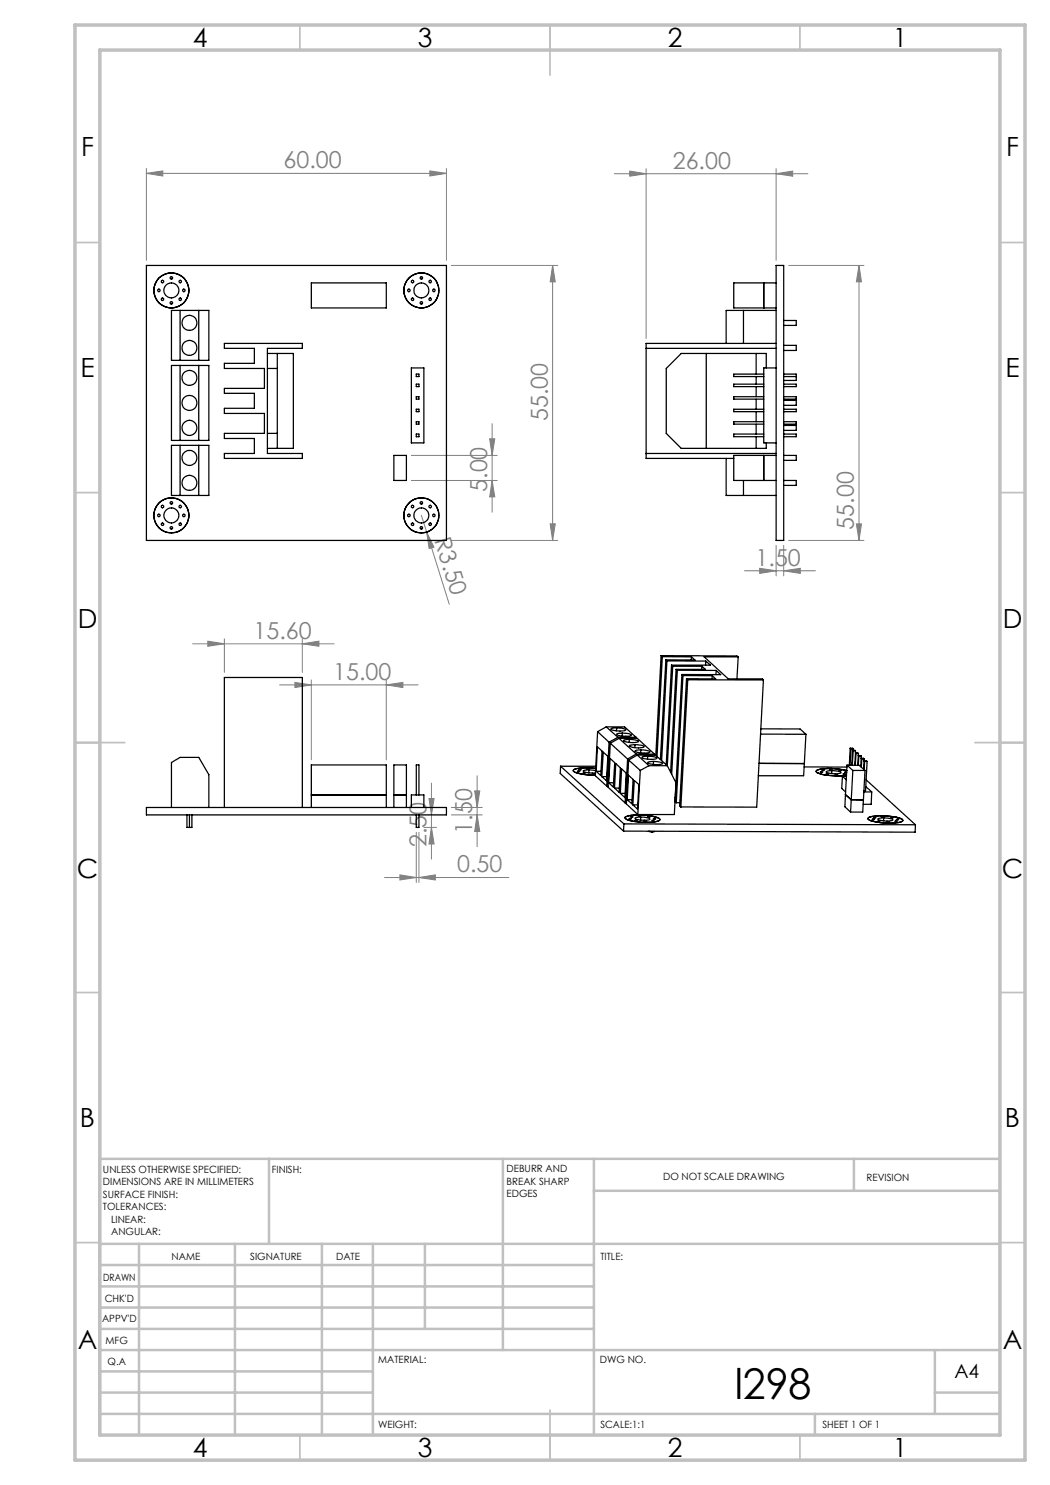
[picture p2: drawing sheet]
<svg xmlns="http://www.w3.org/2000/svg" width="210mm" height="297mm" viewBox="0 0 210 297" stroke-linecap="round" stroke-linejoin="round" font-family="sans-serif">
<g fill="none" stroke="#808080" stroke-width=".2">
<path d="M29.3 34.7l3.3-.5v1zM29.3 33.7v18.4M29.3 34.7h60M86 34.2l3.3 .5-3.3 .5zM89.3 33.7v18.4M122.9 34.7h38.7M125.9 34.2l3.3 .5-3.3 .5zM129.2 33.7v34M155.2 34.7l3.3-.5v1zM155.2 33.7v18.4M90.3 53.1h21.2M110.5 53.1l.6 3.3h-1.1z"/>
<path d="M110.5 53.1v55M157.7 53.1h15.1M171.8 53.1l.5 3.3h-1zM171.8 53.1v55M82.3 96.1h17.1M82.3 91.1h17.1M97.9 87.8h1.1l-.6 3.3zM98.4 84.7v17.7M98.4 96.1l.6 3.3h-1.1zM84.3 103.1l1 3.3M85.3 106.4l1.5 3-1 .3zM85.3 106.4l4.6 14.5"/>
<path d="M90.3 108.1h21.2M110 104.8h1.1l-.6 3.3zM148.9 114.2h14.2M151.9 113.7l3.3 .5-3.3 .5zM155.2 109.1v6.1M156.7 114.2l3.4-.5v1zM156.7 109.1v6.1M157.7 108.1h15.1M171.3 104.8h1l-.5 3.3zM38.5 128.8h28.3M41.6 128.2l3.3 .6-3.3 .5zM44.9 127.8v6.7"/>
<path d="M55.9 137h27.7M59 136.5l3.3 .5-3.3 .5zM60.5 128.8l3.3-.6v1.1zM60.5 127.8v6.7M62.3 136v16M77.3 137l3.3-.5v1zM77.3 136v16M85.8 159.7h1l-.5 3.3zM86.3 156.6v15.2M94.9 158.2h1.1l-.6 3.3zM95.4 155.1v14.2M76.9 175.5h24.9"/>
<path d="M80 175l3.3 .5-3.3 .5zM83.3 166.5v10M83.8 175.5l3.3-.5v1zM83.8 166.5v10M84.8 165.5h2.5M86.3 165.5l.5 3.3h-1zM90.3 161.5h6.1M90.3 163h6.1M95.4 163l.6 3.3h-1.1z"/>
</g>
<g fill="none" stroke="#c0c0c0" stroke-width=".35">
<path d="M60 5v5M110 5v10M160 5v5M15 48.5h5M200 48.5h5M15 98.5h5M200 98.5h5M15 148.5h10M195 148.5h10M15 198.5h5M200 198.5h5M15 248.5h5"/>
<path d="M200 248.5h5M60 287v5M110 282v10M160 287v5"/>
</g>
<g fill="none" stroke="#c0c0c0" stroke-width=".5">
<path d="M53.8 231.8v17M100.6 231.8v38.2M118.8 231.8v55.2M118.8 238.2h81.2M170.8 231.8v6.4M200 231.8h-180v55.2M20 248.8h180M20 257.3h98.8M20 253h98.8M27.8 248.8v38.2M47 248.8v38.2M64.4 248.8v38.2"/>
<path d="M74.6 248.8v38.2M85 248.8v17M20 265.8h98.8M20 261.5h98.8M20 278.5h54.6M20 274.3h54.6M20 270h180M187 278.5h13M187 270v12.8M20 282.8h180M163 282.8v4.2"/>
</g>
<path d="M15 5h190v287h-190zM20 10h180v277h-180z" fill="none" stroke="#c0c0c0" stroke-width=".7"/>
<g fill="#808080">
<path d="M85.3 106.4l1.5 3-1 .3z"/>
<path d="M83.8 175.5l3.3-.5v1zM80 175l3.3 .5-3.3 .5z"/>
<path d="M29.3 34.7l3.3-.5v1zM86 34.2l3.3 .5-3.3 .5zM41.6 128.2l3.3 .6-3.3 .5zM60.5 128.8l3.3-.6v1.1zM59 136.5l3.3 .5-3.3 .5zM77.3 137l3.3-.5v1z"/>
<path d="M151.9 113.7l3.3 .5-3.3 .5zM156.7 114.2l3.4-.5v1z"/>
<path d="M155.2 34.7l3.3-.5v1zM125.9 34.2l3.3 .5-3.3 .5z"/>
<path d="M98.4 96.1l.6 3.3h-1.1zM97.9 87.8h1.1l-.6 3.3z"/>
<path d="M110.5 53.1l.6 3.3h-1.1zM110 104.8h1.1l-.6 3.3zM94.9 158.2h1.1l-.6 3.3zM95.4 163l.6 3.3h-1.1zM85.8 159.7h1l-.5 3.3zM86.3 165.5l.5 3.3h-1z"/>
<path d="M171.8 53.1l.5 3.3h-1zM171.3 104.8h1l-.5 3.3z"/>
</g>
<g fill="none" stroke="#000" stroke-width=".25">
<path d="M29.3 53.1h60v55h-60zM62.3 56.6h15v5h-15zM152.8 56.6v5M155.2 56.6h-8.4v5h8.4M155.2 53.1h1.5v55h-1.5zM34.3 73.1h7.5v15h-7.5zM34.3 62.1h7.5v10h-7.5zM36 62.1v10M36 73.1v15M39.8 62.1v10M39.8 73.1v15M44.9 68.7h15.6v1h-7v21h7v1h-15.6v-1h6v-3h-6v-1h8v-4h-8v-1h6v-3h-6v-1h8v-4h-8v-1h6v-3h-6z"/>
<path d="M53.5 73.7h2M53.5 70.7h5.2v19h-5.2M55.5 70.7v19M82.3 73.6h2.5v15h-2.5zM83.3 74.8h.5v.5h-.5zM83.3 76.8h.5v.5h-.5zM83.3 79.3h.5v.5h-.5zM129.2 69.7h26M141.3 70.7v19M148.7 62.1v6.6M151.2 70.7v4.1M151.2 75.3v1.5"/>
<path d="M151.2 77.3v2M151.2 79.8v2M152.8 79.3h-6v.5h6M152.8 76.8h-6v.5h6M152.8 74.8h-6v.5h6M153.2 73.6v-2.9h-17l-3 3v13l3 3h17v-1.1M155.2 68.7h-26v23h17.6M155.2 73.6h-2.4v15h2.4M155.2 62.1h-10v6.6M156.7 64.1h2.5v1h-2.5M156.7 69.1h2.5v1h-2.5M156.7 79.3h2.5v.5h-2.5"/>
<path d="M156.7 76.8h2.5v.5h-2.5M156.7 75.3h2.5M156.7 74.8h2.5v.5M159.2 75.3v.8h-2.5M34.3 89.1h7.5v10h-7.5zM36 89.1v10M39.8 89.1v10M53.5 86.7h2M78.8 91.1h2.5v5h-2.5zM83.3 84.3h.5v.5h-.5zM83.3 81.8h.5v.5h-.5zM83.3 86.8h.5v.5h-.5z"/>
<path d="M129.2 90.7h26M145.2 91.7v7.4h10M148.7 96.1v3M151.2 82.3v2M151.2 84.8v2M151.2 87.3v2.4M152.8 84.3h-6v.5h6M152.8 86.8h-6v.5h6M152.8 81.8h-6v.5h6M152.8 91.1v5M155.2 91.1h-8.4v5h8.4M156.7 80.1h2.5v1h-2.5"/>
<path d="M156.7 96.1h2.5v1h-2.5M156.7 91.1h2.5v1h-2.5M156.7 85.1h2.5v1h-2.5M156.7 84.3h2.5v.5h-2.5M156.7 86.8h2.5v.5h-2.5M156.7 81.8h2.5v.5h-2.5M132.2 131.1l.3 .2M132.2 131.1l15.2 .1 .2 .2M132.2 131.1l-1 20M132.5 131.3l5.8 .1M132.5 131.3l-1.1 20M133.2 132l.2 .2"/>
<path d="M133.2 132l-1.1 19.9M133.4 132.2h7.7M133.4 132.2l-1.1 19.9M134.3 133l.2 .2M134.3 133l-1.1 20M134.5 133.2h5.9M134.5 133.2l-1 20M135.2 133.9l.3 .2M135.2 133.9l-1.1 20.5M135.5 134.1h7.7M135.5 134.1l-1.2 20.8M136.4 134.9l.2 .2"/>
<path d="M136.4 134.9l-1.4 25.4 .3 .2M136.6 135.1h5.9M136.6 135.1l-1.3 25.4M137.3 135.7l.2 .3M137.3 135.7l-1.4 25.5 .3 .2M137.5 136h15.2M137.5 136l-1.3 25.4M138.3 131.4l.7 .6h-5.8M138.3 131.4v.6M140.4 133.2l.7 .7h-5.9M140.4 133.2l-.1 .7M141.1 132.2l1 .8h-7.8"/>
<path d="M141.1 132.2v.8M142.5 135.1l.6 .7-5.8-.1M142.5 135.1l-.1 .7M143.2 134.1l.9 .8h-7.7M143.2 134.1v.8M147.6 131.4h-6.8l4.9 4.4h6.8l.2 .2M147.6 131.4l-.2 4.4M152.7 136l-1.4 25.4h-15.1M62.3 159h15M78.8 159h2.5M83.3 159v-6h.5v6M112.1 153.2l12.7 11.6"/>
<path d="M112.1 153.2h7.1M112.1 153.2l-.1 1.5 12.7 11.5M115.5 154.3h.5zM115.6 154.2v.1M115.7 153.9h.5zM116 153.9h.1M116.6 154.6l.5 .1zM116.8 154.6v.1M117.3 153.7l.5 .1zM117.5 153.7v.1M117.8 154h-.8l-.4 .2a3.7 3.7 0 0 0 2.5 .4M117.8 154l1.3 .1"/>
<path d="M117.8 154v.6M118.5 154.8h.5zM118.6 154.8v.1M119.1 153.7l-2.2-.1a3.2 3.2 0 0 0-2.2 .5 1.75 1.75 0 0 0 1.6 .7l2.8 .2M119.2 154.3h1M119.5 149.4l.9 .8-.2 4.9-1-.8zM119.5 146.3l2.3 2.1M119.5 146.3l-.4 8.8 2.3 2.1M120.4 155.3h1M120.6 150.4l1 .9-.3 4.8-.9-.8zM121.2 145.4l-1.7 .9M121.2 145.4l2.4 2.1"/>
<path d="M121.2 145.4h3.7l2.3 2.1M121.4 157.2h.2M121.7 156.6h1M121.8 148.4l-.4 8.8M122 151.7l.9 .8-.2 4.9-1-.8zM122.1 148.7l3.4 3.1M122.1 148.7l-.5 8.7 3.4 3.2M122.2 145.8a3.9 3.9 0 0 1 3 .2 3.9 3.9 0 0 1-3-.2zM122.9 157.6h1M123.2 152.7l.9 .9-.3 4.9-.9-.9zM123.3 145.6v.6M123.4 146.8l1.4-.2a1.83 1.83 0 0 1 1.5 .4 3.7 3.7 0 0 1-3-.2z"/>
<path d="M123.6 147.5h3.6M123.6 147.5l-1.8 .9M123.8 147.7l-1.7 1M123.8 147.7l3.4 3.1M123.8 147.7h3.7l3.4 3.1M124.1 158.7h.9M124.3 153.8l.9 .8-.2 4.9-.9-.8zM124.5 146.6l-.1 .6M124.8 148l1.4-.1a2.21 2.21 0 0 1 1.5 .4l-1.5 .2a1.97 1.97 0 0 1-1.5-.4zM125.4 159.9h1M125.5 151.8l-.5 8.8M125.7 155l.9 .9-.2 4.9-1-.9z"/>
<path d="M125.7 152l2.4 2.1M125.7 152l-.4 8.8 2.3 2.1M125.9 147.9l-.1 .6M125.9 149.1l1.4-.2a1.63 1.63 0 0 1 1.5 .5l-1.4 .2a1.97 1.97 0 0 1-1.5-.4zM126.9 156.1l.9 .8-.3 4.9-.9-.8zM127 148.9v.6M127.1 150.1l1.4-.1a2.01 2.01 0 0 1 1.5 .4 3.9 3.9 0 0 1-3-.2zM127.2 147.5l.1 .2M127.2 150.8l-1.7 1M127.2 150.8h3.7M127.5 151l2.3 2.1M127.5 151l-1.8 1"/>
<path d="M127.5 151l3.6 .1M128.1 154.1l-.5 8.8M128.2 150l-.1 .6M128.4 151.4l.6-.1h.9a1.83 1.83 0 0 1 1.5 .4l-.4 .1-1.1 .1a1.8 1.8 0 0 1-1.5-.5zM129.5 151.2v.6M129.6 152.4l1.4-.1a2.21 2.21 0 0 1 1.5 .4l-1.4 .2a1.97 1.97 0 0 1-1.6-.4zM129.8 153.1h3.7M129.8 153.1l-1.7 1M130.7 152.3v.6M130.9 150.8l.1 .3M131.1 151.1l2.4 2M133.5 153.1l1.7 3.4-.3 6.4h-7.3"/>
<path d="M135 159.5h.1M151.8 152.7h9.1M152.1 146.8l9.1 .1M152.2 145.8h7.8l1.2 1.1M160.8 153.4h8.6M160.9 152.7l-.2 2.4h-9M161.2 146.9l-.3 5.8M164 154.4h.5zM164.2 154.4v.1M164.4 154l.5 .1zM164.5 154v.1M165.2 154.8h.5z"/>
<path d="M165.3 154.3l1.4-.2a1.97 1.97 0 0 1 1.5 .4l-1.4 .3a1.97 1.97 0 0 1-1.6-.5zM165.3 154.8v.1M165.9 153.9h.5zM166.1 153.9v.1M166.4 154.1l-.1 .6M167 154.9l.5 .1zM167.3 154.9l-.1 .1M167.8 154.1h.5zM168 154v.1M168.5 155.3h.8M168.5 155.3l.8 .7M168.5 155.3l-.2 2.4 .8 .7"/>
<path d="M168.6 154.8h.5zM168.8 154.8v.1M169.1 154.4h-.2l.4 .1M169.1 154.4h.2M169.1 158.9l1.2 1M169.1 158.9l-.1 2.5 1.1 1M169.1 154.4v.1M169.4 154.1a11.8 11.8 0 0 0-6 0l-.2 .1a2.25 2.25 0 0 0 2.1 .8l1.8 .2 2.2-.2M169.4 153l2.4 .1 1.2 1M169.4 153l1.2 1.1M169.4 153l-.3 5.9M170 149.6l.6 .2"/>
<path d="M170 149.6l.2 .2M170 149.6l-.1 3.4M170.2 149.8h.4M170.2 149.8l-.2 3.2M170.3 159.9l2.4 .1M170.3 159.9l-.2 2.5M170.5 150.1l.6 .1M170.5 150.1l.1 .1M170.5 150.1l-.1 3M170.6 154.1h2.4M170.6 154.1l-.3 5.8M170.6 150.2h.5"/>
<path d="M170.6 150.2l-.1 2.9M170.6 149.8v.3M171.1 150.6l-.1 2.5M171.1 150.6l.1 .1M171.1 150.6l.6 .1M171.1 150.2v.4M171.2 150.7l-.1 2.4M171.2 150.7h.5M171.7 151.1l.6 .1M171.7 151.1l.1 .1M171.7 151.1l-.1 2M171.7 150.7v.4"/>
<path d="M171.8 151.2l-.1 1.9M171.8 151.2h.5M172.2 151.7l.6 .1M172.2 151.7l.2 .1M172.2 151.7v1.6M172.3 151.2l-.1 .5M172.4 151.8l-.1 1.6M172.4 151.8h.4M172.7 160l-.2 2.4h-2.4M172.8 158.4h1.5M172.8 151.8v.4M172.8 152.2l.6 .1"/>
<path d="M172.8 152.2l-.1 1.6M172.8 152.2l.1 .1M172.9 152.3l-.1 1.6M172.9 152.3h.5M173 154.1l-.3 5.9M173.1 157.3l1.2 1.1M173.2 156l9.9 9M173.4 152.3l-.3 5.8h-.3M174.3 158.4l-.1 2.5h-1.6M29.3 161.5h60v1.5h-60zM34.3 161.5v-9l1.7-1h3.8l2 3.4v6.6M37.4 163v2.5h.5"/>
<path d="M37.9 163v2.5M38.4 163v2.5h-.5M44.9 161.5v-26h15.6v26M62.3 161.5v-8.5h15v8.5M78.8 161.5v-8.5h2.5v8.5M82.3 161.5v-2.5h2.5v2.5M83.3 163v2.5h.5v-2.5M124.8 164.8l-.1 1.4M124.8 164.8l58.3 .2M125 163.4a10.8 10.8 0 0 1 6 0l.8 .3 .2 .2a3.6 3.6 0 0 1-2.7 .6l-1.8-.1a3.3 3.3 0 0 1-2.5-.9zM125 160.6h.3M125.8 163.7l.5 .1z"/>
<path d="M126 163.7v.1M126.1 163.3l.5 .1zM126.3 163.3v.1M126.6 161h1M126.9 164.1h.5zM127 163.7a3.9 3.9 0 0 1 3 .1 3.9 3.9 0 0 1-3-.1zM127.1 164v.1M127.7 163.2h.5zM127.8 163.2v.1M128.1 163.4v.6M128.9 164.2l.4 .1zM129 164.2v.1"/>
<path d="M129.6 163.3l.4 .1zM129.8 163.3v.1M129.8 166.3h.1M129.8 166.3l.6 .1M130.4 164.1h.4zM130.4 166.3v.1M130.6 164.1v.1M130.7 163.7l.5 .1zM130.8 166.3l-.4 .1M130.8 163.7v.1M135.3 160.5h.7M173.7 163.5a11.3 11.3 0 0 1 6.8 .4l.1 .2a5.4 5.4 0 0 1-3.6 .5l-1.4-.1a2.62 2.62 0 0 1-2-.8z"/>
<path d="M174.4 163.9h.5zM174.6 163.8v.1M174.7 163.5h.5zM174.9 163.5v.1M175.5 164.2l.5 .1zM175.6 163.7l1.5-.1 1.5 .3a3.3 3.3 0 0 1-2.8 .1l-.2-.1zM175.7 164.2v.1M176.2 163.3l.5 .1zM176.5 163.3l-.1 .1M176.7 163.6v.6M177.4 164.4h.5zM177.6 164.4v.1"/>
<path d="M178.2 163.5h.4zM178.3 163.5v.1M179 164.2l.5 .1zM179.1 164.2v.1M179.2 163.9h.5zM179.5 163.9h.1M183.1 165l-.1 1.4-58.3-.2"/>
<circle cx="31.8" cy="58.1" r=".26"/>
<circle cx="32.5" cy="59.9" r=".25"/>
<circle cx="32.5" cy="56.3" r=".24"/>
<circle cx="34.3" cy="58.1" r="1.5"/>
<circle cx="34.3" cy="58.1" r="3.5"/>
<circle cx="34.3" cy="55.6" r=".25"/>
<circle cx="36" cy="59.9" r=".25"/>
<circle cx="36" cy="56.3" r=".25"/>
<circle cx="36.8" cy="58.1" r=".26"/>
<circle cx="81.8" cy="58.1" r=".26"/>
<circle cx="82.5" cy="59.9" r=".25"/>
<circle cx="82.5" cy="56.3" r=".25"/>
<circle cx="84.3" cy="55.6" r=".25"/>
<circle cx="84.3" cy="58.1" r="1.51"/>
<circle cx="84.3" cy="58.1" r="3.5"/>
<circle cx="86" cy="59.9" r=".25"/>
<circle cx="86" cy="56.3" r=".25"/>
<circle cx="86.8" cy="58.1" r=".26"/>
<circle cx="34.3" cy="60.6" r=".25"/>
<circle cx="37.9" cy="64.6" r="1.51"/>
<circle cx="37.9" cy="69.6" r="1.51"/>
<circle cx="37.9" cy="75.6" r="1.51"/>
<circle cx="84.3" cy="60.6" r=".25"/>
<circle cx="37.9" cy="91.6" r="1.49"/>
<circle cx="37.9" cy="85.6" r="1.51"/>
<circle cx="37.9" cy="80.6" r="1.51"/>
<circle cx="37.9" cy="96.6" r="1.51"/>
<circle cx="31.8" cy="103.1" r=".25"/>
<circle cx="32.5" cy="104.8" r=".25"/>
<circle cx="32.5" cy="101.3" r=".25"/>
<circle cx="34.3" cy="103.1" r="1.5"/>
<circle cx="34.3" cy="103.1" r="3.5"/>
<circle cx="34.3" cy="100.6" r=".25"/>
<circle cx="34.3" cy="105.6" r=".25"/>
<circle cx="36" cy="104.8" r=".25"/>
<circle cx="36" cy="101.3" r=".25"/>
<circle cx="36.8" cy="103.1" r=".25"/>
<circle cx="81.8" cy="103.1" r=".25"/>
<circle cx="82.5" cy="104.8" r=".25"/>
<circle cx="82.5" cy="101.3" r=".25"/>
<circle cx="84.3" cy="100.6" r=".25"/>
<circle cx="84.3" cy="105.6" r=".25"/>
<circle cx="84.3" cy="103.1" r="1.51"/>
<circle cx="84.3" cy="103.1" r="3.5"/>
<circle cx="86" cy="104.8" r=".25"/>
<circle cx="86" cy="101.3" r=".25"/>
<circle cx="86.8" cy="103.1" r=".25"/>
</g>
<text font-size="8.5" x="146.9" y="279.7">l298</text>
<g font-size="5.3">
<text x="38.5" y="9.5">4</text>
<text x="83.5" y="9.5">3</text>
<text x="133.6" y="9.5">2</text>
<text x="178.6" y="9.5">1</text>
<text x="16.2" y="31.3">F</text>
<text x="201.2" y="31.3">F</text>
<text x="16.1" y="75.5">E</text>
<text x="201.1" y="75.5">E</text>
<text x="15.5" y="125.5">D</text>
<text x="200.5" y="125.5">D</text>
<text x="15.4" y="175.5">C</text>
<text x="200.4" y="175.5">C</text>
<text x="16" y="225.5">B</text>
<text x="201" y="225.5">B</text>
<text x="15.5" y="269.8">A</text>
<text x="200.5" y="269.8">A</text>
<text x="38.5" y="291.5">4</text>
<text x="83.5" y="291.5">3</text>
<text x="133.6" y="291.5">2</text>
<text x="178.6" y="291.5">1</text>
</g>
<g font-size="4.7" fill="#808080">
<text x="56.7" y="33.7">60.00</text>
<text x="134.6" y="33.7">26.00</text>
<text x="109.5" y="84.2" transform="rotate(-90 109.5 84.2)">55.00</text>
<text x="97.4" y="98.4" transform="rotate(-90 97.4 98.4)">5.00</text>
<text x="86.8" y="108" transform="rotate(73 86.8 108)">R3.50</text>
<text x="170.8" y="105.9" transform="rotate(-90 170.8 105.9)">55.00</text>
<text x="151.1" y="113.1">1.50</text>
<text x="50.7" y="127.7">15.60</text>
<text x="66.6" y="136">15.00</text>
<text x="94.4" y="166.7" transform="rotate(-90 94.4 166.7)">1.50</text>
<text x="85.3" y="169.4" transform="rotate(-90 85.3 169.4)">2.50</text>
<text x="91.4" y="174.5">0.50</text>
</g>
<text font-size="3.9" x="190.9" y="275.5">A4</text>
<g font-size="2">
<text x="20.6" y="234.6">UNLESS OTHERWISE SPECIFIED:</text>
<text x="20.6" y="237.1">DIMENSIONS ARE IN MILLIMETERS</text>
<text x="20.6" y="239.6">SURFACE FINISH:</text>
<text x="54.4" y="234.6">FINISH:</text>
<text x="101.3" y="234.5">DEBURR AND</text>
<text x="101.3" y="237">BREAK SHARP</text>
<text x="101.3" y="239.5">EDGES</text>
<text x="132.6" y="236">DO NOT SCALE DRAWING</text>
<text x="173.3" y="236.2">REVISION</text>
<text x="20.6" y="242.1">TOLERANCES:</text>
<text x="22.2" y="244.6">LINEAR:</text>
<text x="22.2" y="247.1">ANGULAR:</text>
<text x="34.3" y="252">NAME</text>
<text x="50" y="251.9">SIGNATURE</text>
<text x="67.2" y="251.9">DATE</text>
<text x="120.1" y="251.9">TITLE:</text>
<text x="20.6" y="256.1">DRAWN</text>
<text x="20.9" y="260.3">CHK'D</text>
<text x="20.4" y="264.4">APPV'D</text>
<text x="21.1" y="268.8">MFG</text>
<text x="21.5" y="273">Q.A</text>
<text x="75.6" y="272.5">MATERIAL:</text>
<text x="120" y="272.5">DWG NO.</text>
<text x="75.6" y="285.5">WEIGHT:</text>
<text x="120.1" y="285.6">SCALE:1:1</text>
<text x="164.5" y="285.6">SHEET 1 OF 1</text>
</g>
</svg>
